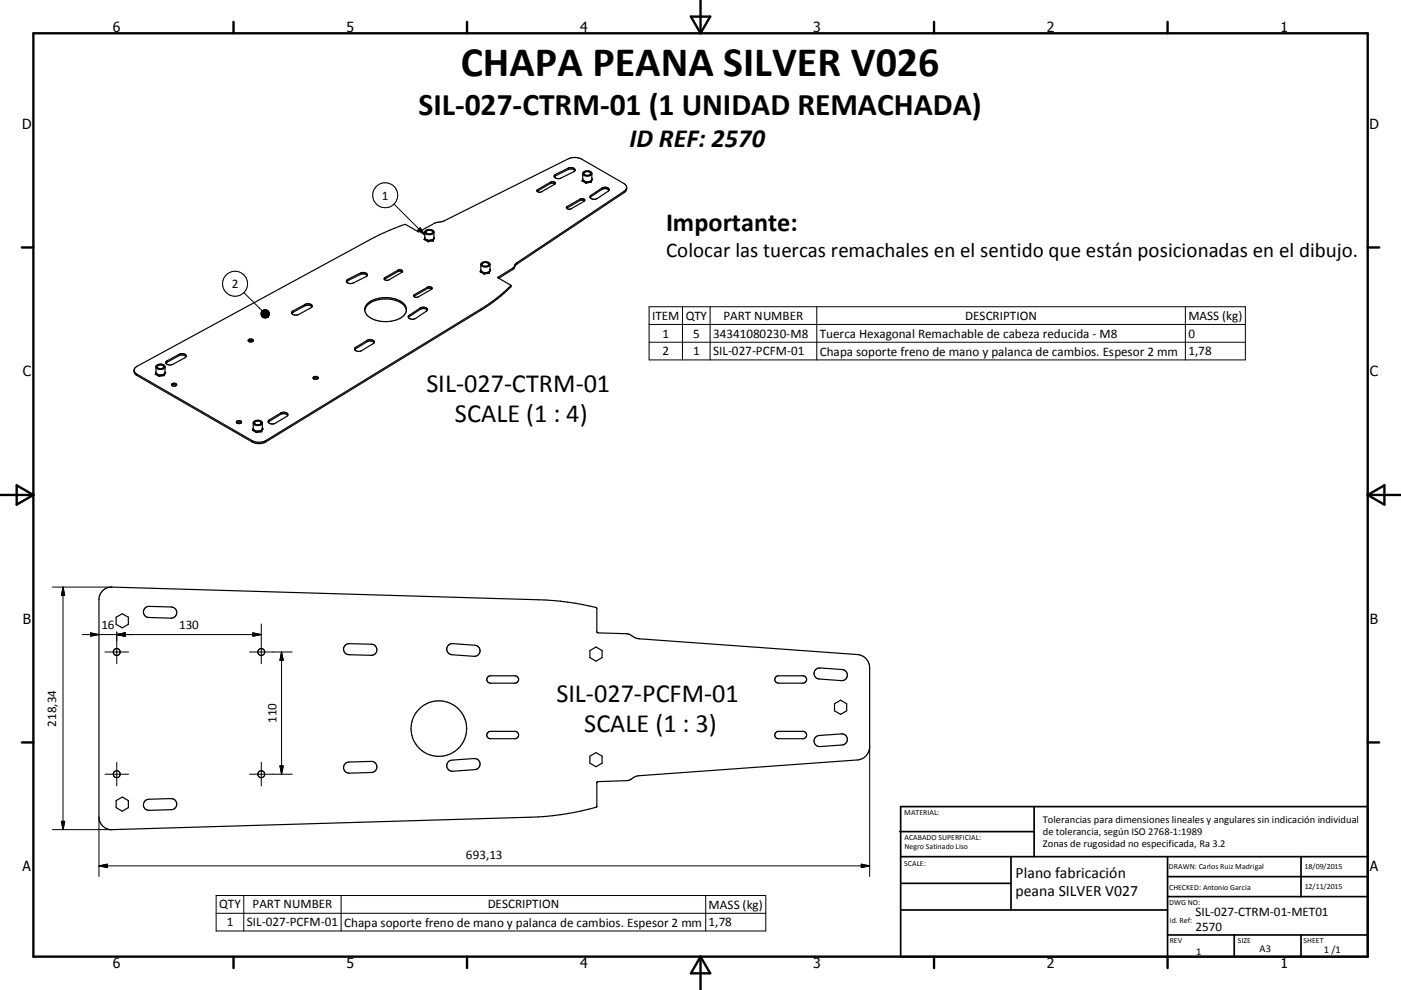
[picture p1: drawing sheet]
<svg xmlns="http://www.w3.org/2000/svg" width="420mm" height="297mm" viewBox="0 0 420 297" stroke-linecap="round" stroke-linejoin="round" font-family="sans-serif">
<g fill="none" stroke="#000" stroke-width=".36">
<path d="M166.3 52.6l4-2.2a1.28 1.28 0 0 1 2.1 .8l-4.2 2.2a1.29 1.29 0 0 1-2-.7zM166.4 55.2l-4.2 2.4-1.1-.2M166.4 55.2l.1-.3a.99 .99 0 0 0-1.4-.3l-4 2.3v.5M166.4 55.1l-.4-.2h-.8l-4.1 2.5M172.4 51.2a1.67 1.67 0 0 0-2.1-.3l-4.1 2.2M174.5 54.3l1.2 .6M174.6 54.2l-.1 .1M174.6 54.3h.1M174.6 54.3l.6 .1 .5 .5M174.7 53.8l-.1 .5M174.7 53.6v.2M174.7 53.7a1.33 1.33 0 0 0 1.7 .8"/>
<path d="M174.7 52v1.7M175.2 51.7a1.05 1.05 0 0 1 1.1-.3 1.05 1.05 0 0 1 .7 .8 1.1 1.1 0 0 1-1.9-.3zM175.7 54.9h.1M176.4 54.5l.8 .2M176.4 54.5l-.7 .4M177.2 54.7h.1M177.2 54.7l-1.5 .2M177.4 54l-.2 .7M177.4 54l-1 .5M177.4 53.9l.2-.1-.4 .9M177.4 52.2a1.67 1.67 0 0 1-2.7-.1 1.55 1.55 0 0 1 2.7-.1v1.9M177.4 53.6l.2 .3"/>
<path d="M177.4 53.9v.1M182.6 57.1l-3.5 2.4a1.74 1.74 0 0 1-2.1-.2M182.6 57.1a1.25 1.25 0 0 0-.9-1 1.25 1.25 0 0 0-1.2 .3l-3.3 2.2-.3 .4 .1 .3M182.6 57.1a1.7 1.7 0 0 0-2.1-.3l-3.6 2.5M187.9 56.2l-.2 .9-.6 .7-32.4 21.6-.8 1.3-4.4 2.8M127.2 71.8l1.1 .7M127.2 71.8h.1M127.2 71.8v.1M127.2 71.8l.6 .1M127.3 71.3l-.1 .5M127.4 69.6a1.66 1.66 0 0 0 2.7 .2M127.4 69.6a1.57 1.57 0 0 1 2.7 0v1.8"/>
<path d="M127.4 71.2l-.1 .1M127.4 71.3l.4 .6M127.4 69.6v1.7M127.8 71.9l1.3 .2M127.8 71.9l.5 .6M127.9 69.3a1.05 1.05 0 0 1 1-.3 1.05 1.05 0 0 1 .8 .8 1.18 1.18 0 0 1-2-.2zM128.3 72.5h.1M129.1 72.1l.7 .1M129.1 72.1l-.7 .4M129.8 72.2v.1M129.9 72.3l-1.6 .2M129.9 72.2v.1"/>
<path d="M129.9 72.2h-.1M130.1 71.5l-.2 .7M130.1 71.5l-1 .6M130.1 71.4v.1M130.1 71.2l.1 .2M130.2 71.4h.1M130.2 71.4h-.1M130.3 71.4l-.4 .9M144.2 79.3v1.7M144.4 78.9a1.72 1.72 0 0 1 2.5 .4 1.59 1.59 0 0 1-2.7 .1zM144.7 79a1.08 1.08 0 0 1 1.8 .5 1.1 1.1 0 0 1-1.9-.3zM146.9 79.3l-.1 1.9"/>
<path d="M169.9 62.1l4-2.4a.84 .84 0 0 1 1.4 .5l-4.1 2.4a.85 .85 0 0 1-1.4-.4zM175.2 60.3l-.4-.3h-.7l-4.2 2.5M87.5 93.6l4-2.3a1.35 1.35 0 0 1 2.1 .7l-4 2.3a1.33 1.33 0 0 1-2.1-.6zM93.5 92.1a1.6 1.6 0 0 0-2-.4l-4 2.3M104.1 83.9l4-2a1.27 1.27 0 0 1 2 .7l-.4 .4-3.8 1.9a1.27 1.27 0 0 1-2-.7zM109.4 93.1a5.3 5.3 0 0 1 5.3-3.4 7.3 7.3 0 0 1 7 2.7l.2 .7M110.1 82.7a1.72 1.72 0 0 0-2-.4l-4.2 2.3M110.4 90.9a9 9 0 0 1 10.7 .3 2.56 2.56 0 0 1-1.1 4.2 9.2 9.2 0 0 1-9.9-.8 2.4 2.4 0 0 1 .3-3.7zM120.6 81.6l-4.2 2.5h-.6l-.5-.2M120.6 81.6a.73 .73 0 0 0-.4-.8 .73 .73 0 0 0-.9 .3l-3.9 2.2-.1 .6M120.6 81.6l-.4-.2h-.7l-4.3 2.5M128.1 93.1l-3.5 2.4a1.74 1.74 0 0 1-2.1-.2"/>
<path d="M128.1 93.1a1.25 1.25 0 0 0-2.1-.7l-3.5 2.3v.6M128.1 93.1a1.59 1.59 0 0 0-2.1-.3l-3.6 2.5M129.5 86.7l-4.2 2.5-1.2-.2M129.5 86.7a.73 .73 0 0 0-.5-.8 .73 .73 0 0 0-.8 .3l-4 2.2-.2 .2 .1 .4M129.5 86.7l-.5-.2h-.7l-4.2 2.4M144 81.5v.1M144 81.6l1.1 .6M144 81.5h.1M144 81.5l.6 .1M144.1 81l-.1 .5M144.2 80.9l-.1 .1M144.2 81l.4 .6"/>
<path d="M144.6 81.6l1.3 .2M144.6 81.6l.5 .6M145.1 82.2h.1M145.2 82.2h.1M145.9 81.8l.7 .1M145.9 81.8l-.7 .4M146.6 81.9v.1M146.6 82l-1.5 .2M146.6 81.9h.1M146.8 81.2l-.2 .7M146.8 81.2l-.9 .6M146.9 80.9l.2 .2"/>
<path d="M147.1 81.1l-.5 .9M147.1 81.1l-.3 .1M149.3 83.2v.1M149.3 83.3v.1M149.3 83.2l4.6-2.9 .8-1.3 32.4-21.6a1.25 1.25 0 0 0 .8-1.3 1.25 1.25 0 0 0-.9-1.1l-12.6-7.2a4.6 4.6 0 0 0-4-.1l-37.2 18.5-2.6 .6-4.9 2.7-4.2-2.2a58.7 58.7 0 0 0-10.5 4.6l-69.9 38a1.53 1.53 0 0 0-.9 1.4 1.53 1.53 0 0 0 .8 1.4l34.6 19.9a4.4 4.4 0 0 0 4.1 0l64.6-39.6a45.9 45.9 0 0 0 8.9-6.9v-.5M149.3 83.4l3.9 2.2M149.3 83.2h.1M153.2 85.6a41.8 41.8 0 0 1-8.9 7l-64.6 39.6a4.5 4.5 0 0 1-4.1 0l-34.6-20-.5-.3-.3-.7M46.6 112.3l1.1 .6 1.5-.2M46.6 112.2v.1M46.8 110.1a1.57 1.57 0 0 0 2.7-.1 1.67 1.67 0 0 0-2.7-.1v1.8l.2 .5M46.8 111.6l-.2 .6"/>
<path d="M47 112.2l.1 .1M47 112.2h-.4M47.1 112.3l.6 .6M47.2 109.8a1.13 1.13 0 0 1 1.9 .4 1.12 1.12 0 0 1-2-.3zM47.7 112.9h.1M49.2 112.7h.1M49.2 112.7l-.9-.2-.6 .4M49.4 111.9a1.81 1.81 0 0 1-2.3 .4M49.4 111.9l-.2 .8M49.5 111.8l-.1 .1M49.5 111.8h.2l-.5 .9M49.5 111.6l.1 .2"/>
<path d="M49.5 110v1.8M49.6 111.8h.1M49.9 108.4l3.8-2.1a1.3 1.3 0 0 1 2.1 .6l-4 2.4a1.33 1.33 0 0 1-2.1-.7zM51.5 115.6a1.05 1.05 0 0 1 1.4 0M51.5 115.2a.79 .79 0 0 1 .9-.3 .79 .79 0 0 1 .5 .7 .81 .81 0 0 1-.8 .3 .81 .81 0 0 1-.6-.6zM55.8 107a1.68 1.68 0 0 0-2.1-.3l-3.9 2.3M74.5 102.3a1.15 1.15 0 0 1 1.4 0M74.5 101.9a.77 .77 0 0 1 .8-.2 .77 .77 0 0 1 .6 .6 .73 .73 0 0 1-.9 .4 .73 .73 0 0 1-.5-.8zM93.9 113.2a.79 .79 0 0 1 .8-.3 .79 .79 0 0 1 .6 .7 .84 .84 0 0 1-1.4-.4zM93.9 113.6a1.15 1.15 0 0 1 1.4 0M106.5 104.3l3.6-2.2a1.38 1.38 0 0 1 2.1 .6l-.3 .4-3.5 2.1a1.37 1.37 0 0 1-2.1-.6zM112.2 102.8a1.74 1.74 0 0 0-2.1-.3l-3.8 2.4"/>
<path d="M70.9 126.9a1.09 1.09 0 0 1 1.4 0M72.3 126.8l-.4 .3-.9-.2M72.3 126.8a.73 .73 0 0 0-.6-.6 .73 .73 0 0 0-.8 .6l.1 .1M75.8 129.1l1.1 .7M75.8 129.1h.5M75.9 128.6l-.1 .5M75.9 126.9a1.67 1.67 0 0 0 2.7 .1M75.9 126.9v1.7M75.9 126.9a1.55 1.55 0 0 1 2.7-.1v1.9M75.9 128.5v.1M75.9 128.6l.4 .5M76.3 129.1l1.3 .2"/>
<path d="M76.3 129.1l.6 .6M76.4 126.6a1.05 1.05 0 0 1 1.1-.3 1.05 1.05 0 0 1 .7 .8 1.09 1.09 0 0 1-1.9-.4zM76.9 129.7h.1M77.6 129.3l.8 .2M77.6 129.3l-.7 .4M78.4 129.5h.1M78.4 129.5l-1.5 .3M78.6 128.8l-.2 .7M78.6 128.8l-1 .5M78.6 128.7l.2-.1-.4 .9M78.6 128.4l.2 .3M78.6 128.7v.1"/>
<path d="M80.6 126.1l3.6-2.2a1.21 1.21 0 0 1 1.2-.3 1.21 1.21 0 0 1 .8 1l-3.6 2.4a1.38 1.38 0 0 1-2.2-.6zM86.3 124.6a1.75 1.75 0 0 0-2.1-.3l-3.8 2.4M30.6 177.4l1.1-.9 1.9-.4 128 3.8a73.1 73.1 0 0 1 17.3 2.5l.1 7.4 8.8 .3 1 .3a5.5 5.5 0 0 0 2.9 1.2l65.3 4.8a4 4 0 0 1 3.7 3.9v23.7a4 4 0 0 1-3.7 4l-65.3 4.7-1.4 .4-2.1 1.1-8.9 .3-.4 .3v7.2a69.4 69.4 0 0 1-19.8 3.2l-125.5 3.7a3.8 3.8 0 0 1-3.9-3.8v-65.2l.2-1.4zM34.8 185.2l1.9-1.1 1.8 1.1v2.1l-1.8 1-1.9-1zM43.6 182.3l1.1-.4 6.7 .2a1.68 1.68 0 0 1 1.6 1.7 1.68 1.68 0 0 1-1.7 1.7l-6.7-.2a1.67 1.67 0 0 1-1.5-1.2 1.67 1.67 0 0 1 .5-1.8zM103.4 193.7l.7-.5 .6-.1 6.7 .2a1.66 1.66 0 0 1 1.6 1.7 1.66 1.66 0 0 1-1.7 1.6l-6.7-.2a1.68 1.68 0 0 1-1.4-.9 1.68 1.68 0 0 1 .2-1.8zM134.4 193.7l1-.6 7 .5a1.67 1.67 0 0 1 1.5 1.8 1.67 1.67 0 0 1-1.8 1.5l-6.6-.5a1.67 1.67 0 0 1-1.4-1 1.67 1.67 0 0 1 .3-1.7zM176.9 195.2l1.8-1.1 1.8 1.1v2.1l-1.8 1.1-1.8-1.1zM146.2 203.2l.9-.4h7.3a1.11 1.11 0 0 1 1.1 1.1 1.11 1.11 0 0 1-1.1 1.1h-7.3a1.12 1.12 0 0 1-1-.7 1.12 1.12 0 0 1 .1-1.1zM146.4 219.7l.7-.3h7.3a1.11 1.11 0 0 1 1.1 1.1 1.11 1.11 0 0 1-1.1 1.1h-7.3a1.1 1.1 0 0 1-1.1-.7 1.1 1.1 0 0 1 .4-1.2zM232.5 219.8l.9-.4h7.3a1.11 1.11 0 0 1 1.1 1.1 1.11 1.11 0 0 1-1.1 1.1h-7.3a1.1 1.1 0 0 1-1-.6 1.1 1.1 0 0 1 .1-1.2zM232.5 203.2l.9-.4h7.3a1.11 1.11 0 0 1 1.1 1.1 1.11 1.11 0 0 1-1.1 1.1h-7.3a1.12 1.12 0 0 1-1-.7 1.12 1.12 0 0 1 .1-1.1z"/>
<path d="M244.5 201l.7-.5 .6-.1 6.7 .5a1.67 1.67 0 0 1 1.5 1.7 1.67 1.67 0 0 1-1.7 1.6l-6.7-.5a1.66 1.66 0 0 1-1.4-1 1.66 1.66 0 0 1 .3-1.7zM250.2 211.1l1.8-1 1.8 1v2.1l-1.8 1.1-1.8-1.1zM103.5 229.1l1.1-.5 6.7-.2a1.66 1.66 0 0 1 1.7 1.6 1.66 1.66 0 0 1-1.6 1.8l-6.7 .2a1.67 1.67 0 0 1-1.6-1.1 1.67 1.67 0 0 1 .4-1.8zM134.4 228.6l1.1-.6 6.6-.4a1.67 1.67 0 0 1 1.8 1.5 1.67 1.67 0 0 1-1.5 1.8l-6.7 .5a1.67 1.67 0 0 1-1.6-1 1.67 1.67 0 0 1 .3-1.8zM176.9 226.9l1.8-1.1 1.8 1.1v2.1l-1.8 1-1.8-1zM244.5 221.2l1.1-.5 6.7-.5a1.67 1.67 0 0 1 1.7 1.5 1.67 1.67 0 0 1-1.5 1.8l-6.7 .5a1.67 1.67 0 0 1-1.6-1 1.67 1.67 0 0 1 .3-1.8zM34.8 240.2l1.9-1.1 1.8 1.1v2.1l-1.8 1.1-1.9-1.1zM43.5 240.2l1.1-.4 6.7-.2a1.66 1.66 0 0 1 1.7 1.6 1.66 1.66 0 0 1-1.6 1.7l-6.7 .2a1.66 1.66 0 0 1-1.6-1 1.66 1.66 0 0 1 .4-1.9z"/>
<circle cx="35" cy="195.6" r="1.03"/>
<circle cx="78.3" cy="195.6" r="1.04"/>
<circle cx="131.6" cy="218.6" r="8.3"/>
<circle cx="35" cy="232.3" r="1.04"/>
<circle cx="78.3" cy="232.3" r="1.03"/>
</g>
<g fill="none" stroke="#000" stroke-width=".3">
<path d="M161.2 56.9v.4M165.1 54.6v.4M166.6 52.3v.4M170.3 50.4v.5M173.9 59.7v.4M177.2 58.6v.4M180.5 56.4v.4M187.1 57.4v.4M118.1 61.2l9.3 9.3M125.3 69l.7-.6 1.4 2.1zM154.3 79.8v.4M155 78.8v.4"/>
<path d="M170 62v.4M73.1 87.8l5.5 5.4M87.8 93.3v.4M91.5 91.3v.4M104.3 83.8v.4M108.1 81.9v.4M115.4 83.3v.4M119.3 81.1v.4M122.7 94.6v.4M124.2 88.4v.4M126 92.4v.4M128.2 86.2v.4"/>
<path d="M144.3 92.6v.4M149.3 83.2v.2M153.1 85.7v.4M153.7 80.4v.5M194.6 92h178.8v16h-178.8zM194.6 97.3h178.8M204.6 92v16M212.9 92v16M244.9 92v16M355.4 92v16M41 112.2v.5M50.1 108.3v.4"/>
<path d="M53.7 106.3v.4M106.6 104.2v.4M110.1 102.1v.4M194.6 102.7h178.8M75.6 132.2v.4M79.7 132.2v.4M80.7 126v.4M84.2 123.9v.4M15.7 176.1h17.9M18.9 176.1v72.8M18.9 176.1l.5 2.5h-1zM24.7 190.4h53.6"/>
<path d="M27.2 189.9l2.5 .5-2.5 .5zM31.4 195.6h7.1M35 190.4l2.5-.5v1zM35 189.6v9.5M74.8 195.6h12.8M75.8 189.9l2.5 .5-2.5 .5zM78.3 187.2v11.9M84.4 195.6v36.7M84.4 195.6l.5 2.5h-1zM31.4 232.3h7.1M35 228.7v7.1M74.8 232.3h12.8"/>
<path d="M78.3 228.7v7.1M83.9 229.8h1l-.5 2.5zM260.7 224v38.9M15.7 248.9h17.9M18.4 246.4h1l-.5 2.5zM29.7 259.8h231M29.7 259.8l2.5-.5v1zM29.7 245.1v17.8M258.2 259.3l2.5 .5-2.5 .5zM64.8 268.7h164.8v10.6h-164.8zM64.8 274h164.8M73.1 268.7v10.6"/>
<path d="M102.3 268.7v10.6M211.6 268.7v10.6"/>
<circle cx="115.5" cy="58.6" r="3.8"/>
<circle cx="70.5" cy="85.1" r="3.8"/>
</g>
<g fill="#000">
<circle cx="46.6" cy="112.2" r=".18"/>
<circle cx="75.8" cy="129.1" r=".18"/>
</g>
<g fill="none" stroke="#000" stroke-width=".71">
<path d="M10 10h400v277h-400zM70 6.6v3.4M140 6.6v3.4M207.1 5h5.8l-2.9 5zM210 0v10M280 6.6v3.4M350 6.6v3.4M6.6 74.2h3.4M410 74.2h3.5M0 148.5h10M5 145.6l5 2.9-5 2.9zM410 148.5h10.1"/>
<path d="M410 148.5l5.1-2.9v5.8zM6.6 222.7h3.4M410 222.7h3.5M70 287v3.4M140 287v3.4M210 287v10M210 287l2.9 5h-5.8zM280 287v3.4M350 287v3.4"/>
</g>
<g fill="none" stroke="#000" stroke-width=".51">
<path d="M269.7 249.5h40.3M270 242h140v45h-140zM270 257h140M303.1 257v16M310 242v15M350 257v30M390.1 257v12M270 265h33.1M270 273h80M350 269h60M350 263h60M350 280.5h60"/>
<path d="M370 280.5v6.5M390.1 280.5v6.5"/>
</g>
<g fill="#000" stroke="#000" stroke-width=".3">
<path d="M125.3 69l.7-.6 1.4 2.1zM80.7 94.6l-.3 .4zM80.7 94.3l-.3 .7zM80.7 94l-.3 1zM80.7 93.8l-.3 1.2zM80.6 93.5l-.2 1.5zM80.4 93.3l.2 .2-.2 1.5zM80.2 93.1l.2 .2v1.7zM80 93l.2 .1 .2 1.9zM79.7 92.9l.3 .1 .4 2zM79.5 92.9h.2l.7 2.1zM79.2 92.9h.3l.9 2.1z"/>
<path d="M78.9 93l.3-.1 1.2 2.1zM78.7 93.2l.2-.2 1.5 2zM78.7 93.2l1.7 1.8-1.9-1.6zM78.5 93.4l1.9 1.6-2-1.4zM78.4 93.6l2 1.4-2.1-1.2zM78.3 93.8l2.1 1.2-2.2-.9zM78.2 94.1l2.2 .9-2.1-.6zM78.3 94.4l2.1 .6-2.1-.4zM78.3 94.6l2.1 .4-1.9-.1zM78.5 94.9l1.9 .1-1.8 .1zM78.6 95.1l1.8-.1-1.5 .2zM78.9 95.2l1.5-.2z"/>
<path d="M79.1 95.3l1.3-.3zM79.4 95.4l1-.4zM79.7 95.4l.7-.4zM79.9 95.3l.5-.3zM80.1 95.2l.3-.2zM18.9 176.1l.5 2.5h-1zM27.2 189.9l2.5 .5-2.5 .5zM35 190.4l2.5-.5v1zM75.8 189.9l2.5 .5-2.5 .5zM84.4 195.6l.5 2.5h-1zM83.9 229.8h1l-.5 2.5zM18.4 246.4h1l-.5 2.5z"/>
<path d="M29.7 259.8l2.5-.5v1zM258.2 259.3l2.5 .5-2.5 .5z"/>
</g>
<text font-size="12.6" x="138.2" y="22.8">CHAPA PEANA SILVER V026</text>
<text font-size="9.4" x="125.5" y="34.5">SIL-027-CTRM-01 (1 UNIDAD REMACHADA)</text>
<g font-size="7.9">
<text x="188.7" y="44">ID REF: 2570</text>
<text x="199.7" y="69.3">Importante:</text>
<text x="127.8" y="117.5">SIL-027-CTRM-01</text>
<text x="136.4" y="126.5">SCALE (1 : 4)</text>
<text x="166.8" y="210.7">SIL-027-PCFM-01</text>
<text x="175.2" y="219.6">SCALE (1 : 3)</text>
</g>
<text font-size="6.3" x="199.7" y="77">Colocar las tuercas remachales en el sentido que están posicionadas en el dibujo.</text>
<g font-size="4.7">
<text x="304.5" y="263.5">Plano fabricación</text>
<text x="304.5" y="268.9">peana SILVER V027</text>
</g>
<g font-size="4.2">
<text x="33.9" y="9.6">6</text>
<text x="103.9" y="9.6">5</text>
<text x="173.9" y="9.6">4</text>
<text x="243.8" y="9.6">3</text>
<text x="313.9" y="9.6">2</text>
<text x="383.9" y="9.6">1</text>
<text x="6.7" y="38.7">D</text>
<text x="410.5" y="38.7">D</text>
<text x="6.9" y="112.9">C</text>
<text x="410.7" y="112.9">C</text>
<text x="6.9" y="187.1">B</text>
<text x="410.7" y="187.1">B</text>
<text x="6.8" y="261.4">A</text>
<text x="410.7" y="261.4">A</text>
<text x="33.9" y="290.4">6</text>
<text x="103.9" y="290.4">5</text>
<text x="173.9" y="290.4">4</text>
<text x="243.8" y="290.4">3</text>
<text x="313.9" y="290.4">2</text>
<text x="383.9" y="290.4">1</text>
</g>
<g font-size="3.9">
<text x="114.5" y="59.9">1</text>
<text x="69.5" y="86.4">2</text>
<text x="195.5" y="95.9">ITEM</text>
<text x="205.6" y="95.9">QTY</text>
<text x="216.9" y="95.9">PART NUMBER</text>
<text x="289.4" y="95.9">DESCRIPTION</text>
<text x="198.6" y="101.3">1</text>
<text x="207.8" y="101.3">5</text>
<text x="213.8" y="101.3">34341080230-M8</text>
<text x="245.8" y="101.3">Tuerca Hexagonal Remachable de cabeza reducida - M8</text>
<text x="356.3" y="96.1">MASS (kg)</text>
<text x="356.3" y="101.3">0</text>
<text x="198.6" y="106.6">2</text>
<text x="207.8" y="106.6">1</text>
<text x="213.8" y="106.6">SIL-027-PCFM-01</text>
<text x="245.8" y="106.7">Chapa soporte freno de mano y palanca de cambios. Espesor 2 mm</text>
<text x="356.3" y="106.6">1,78</text>
<text x="30.4" y="188.8">16</text>
<text x="53.7" y="188.8">130</text>
<text x="16.8" y="218" transform="rotate(-90 16.8 218)">218,34</text>
<text x="82.9" y="216.9" transform="rotate(-90 82.9 216.9)">110</text>
<text x="139.7" y="257.7">693,13</text>
<text x="65.7" y="272.5">QTY</text>
<text x="75.7" y="272.5">PART NUMBER</text>
<text x="146.2" y="272.5">DESCRIPTION</text>
<text x="212.4" y="272.7">MASS (kg)</text>
<text x="358.4" y="274.9">SIL-027-CTRM-01-MET01</text>
<text x="68" y="277.9">1</text>
<text x="74" y="277.9">SIL-027-PCFM-01</text>
<text x="103.2" y="278">Chapa soporte freno de mano y palanca de cambios. Espesor 2 mm</text>
<text x="212.4" y="277.9">1,78</text>
<text x="358.4" y="279.4">2570</text>
</g>
<g font-size="3.1">
<text x="312.7" y="246.8">Tolerancias para dimensiones lineales y angulares sin indicación individual</text>
<text x="312.7" y="250.4">de tolerancia, según ISO 2768-1:1989</text>
<text x="312.7" y="254">Zonas de rugosidad no especificada, Ra 3.2</text>
<text x="358.6" y="286.5">1</text>
<text x="377.6" y="285.6">A3</text>
<text x="396.9" y="285.9">1 /1</text>
</g>
<g font-size="2.4">
<text x="271.1" y="244.4">MATERIAL:</text>
<text x="271.2" y="252">ACABADO SUPERFICIAL:</text>
<text x="271.2" y="254.7">Negro Satinado Liso</text>
<text x="271.1" y="259.7">SCALE:</text>
<text x="350.4" y="260.8">DRAWN: Carlos Ruiz Madrigal</text>
<text x="391.1" y="260.6">18/09/2015</text>
<text x="350.5" y="267">CHECKED: Antonio Garcia</text>
<text x="391.2" y="266.7">12/11/2015</text>
<text x="350.5" y="271.4">DWG NO:</text>
<text x="350.7" y="276.9">Id. Ref:</text>
<text x="350.7" y="282.8">REV</text>
<text x="371.1" y="282.9">SIZE</text>
<text x="390.8" y="283">SHEET</text>
</g>
</svg>
